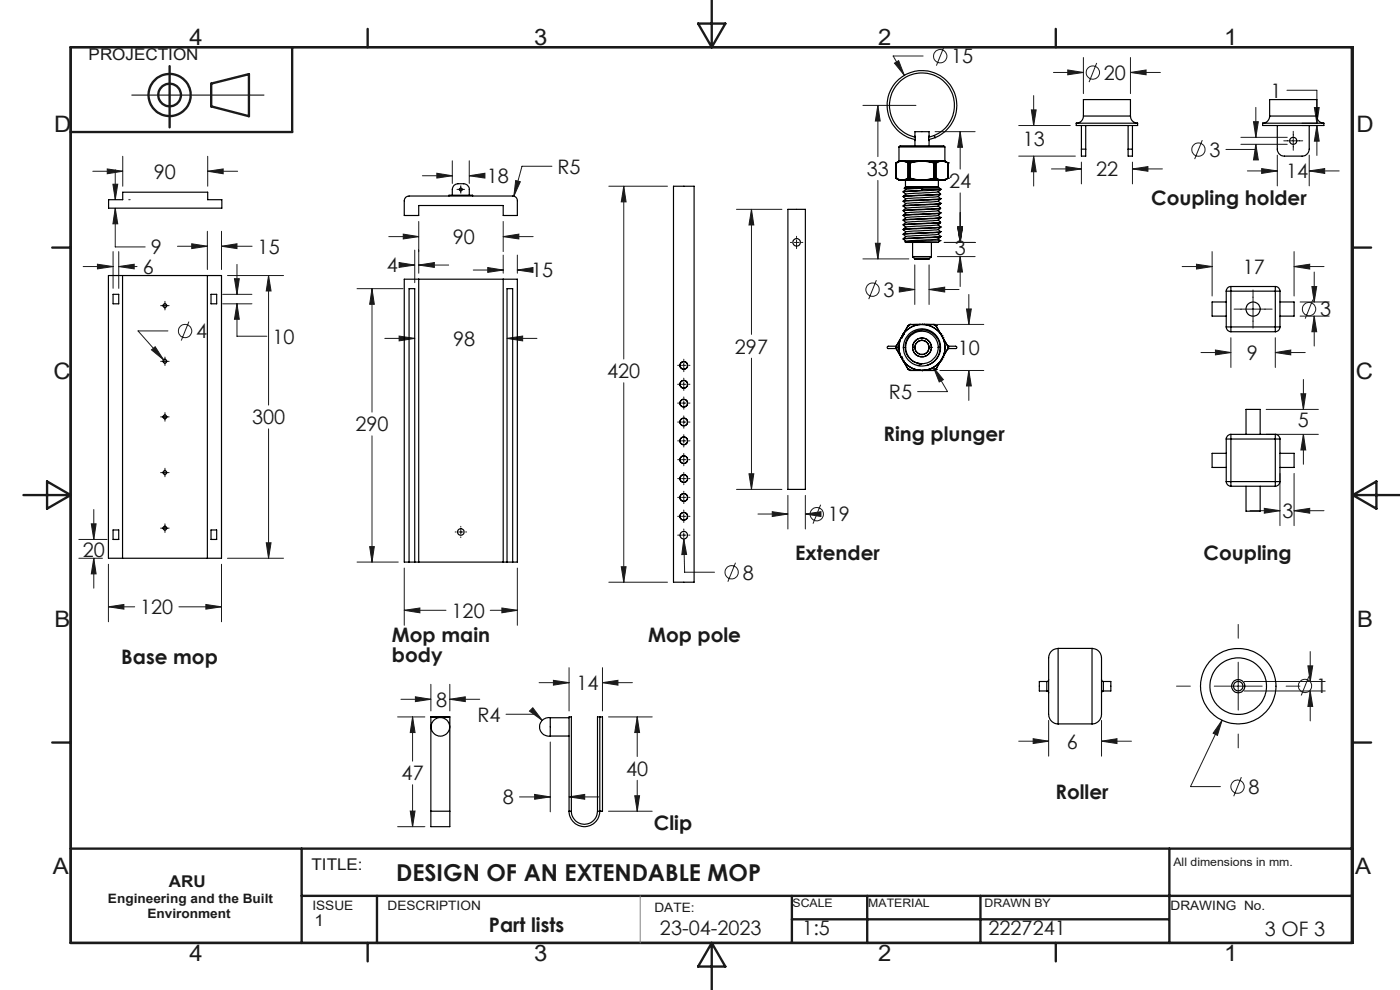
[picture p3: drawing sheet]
<svg xmlns="http://www.w3.org/2000/svg" width="297mm" height="210mm" viewBox="0 0 297 210" stroke-linecap="round" stroke-linejoin="round" font-family="sans-serif">
<g fill="none" stroke="#191924" stroke-width=".21">
<path d="M189.8 13.4l.8-.5 1.2 3.1zM195.8 11.9h-6.3l2.3 4.1M200.3 9.9l-1.7 4M223.5 15.4h6.3M226.5 14.8l3.3 .6-3.3 .5zM229.8 12.2v7.7M232.7 13.4l-1.7 4M239.8 15.4l3.3-.6v1.1zM239.8 12.2v7.7M239.8 15.4h6.4M273 19.1h6.4v7M19.7 36.3h6.3"/>
<path d="M22.8 35.8l3.2 .5-3.2 .6zM24 39.1h1l-.6 3.3zM24.4 36v6.4M26 33.2v6.3M44.1 36.3l3.2-.5v1.1zM44.1 33.2v6.3M44.1 36.3h6.3M89.6 37.3h6.4M92.7 36.8l3.3 .5-3.3 .5zM96 34.1v4.8M97.8 39.4v1.6M99.6 37.3l3.3-.5v1z"/>
<path d="M99.6 34.1v4.8M99.6 37.3h2.5M109.4 38.3l1 .3-1.4 3zM117.1 35.3h-6.4l-1.7 6.3M129.2 39.5h12.4M132.3 39.5l.5 3.3h-1zM132.3 39.5v36.7M183.1 22.4h11.2M186.2 22.4l.5 3.3h-1zM186.2 22.4v10.8M186.2 38.3v16.6M198.4 27.9h8.5"/>
<path d="M203.7 27.9l.5 3.3h-1zM203.7 27.9v8M216.1 33.1h12M216.1 26.6h10.9M218.8 23.3h1l-.5 3.3zM219.3 33.1l.5 3.3h-1zM219.3 20.3v6.3M219.3 33.1v6.4M223.1 35.8h6.3M226.1 35.3l3.3 .5-3.3 .5zM229.4 34.4v4.6M240.2 35.8l3.3-.5v1z"/>
<path d="M240.2 34.4v4.6M240.2 35.8h6.4M255.1 29.7l-1.7 4.1M263.2 29.1h9.9M263.2 30.6h9.9M264.6 36.3h6.4M265.9 25.8h1l-.5 3.3zM266.4 30.6l.5 3.3h-1zM266.4 30.6v1.1h-6.3M266.4 22.8v6.3M267.7 35.8l3.3 .5-3.3 .5zM271 32.9v6.5"/>
<path d="M272.3 29.9h4.1M274.4 27.9v4M276.2 26.6h3.4M276.2 26.1h3.4M277.7 36.3l3.3-.5v1zM277.7 32.9v6.5M277.7 36.3h6.4M278.8 22.8h1.1l-.5 3.3zM279.4 26.6l.5 3.3h-1.1zM279.4 26.6v6.4M17.6 56.5h6.4M20.7 56l3.3 .5-3.3 .5z"/>
<path d="M24 53.4v7.8M24.4 44.2l.6 3.3h-1zM24.4 44.2v8.2h6.4M25.2 56.5l3.3-.5v1zM25.2 53.4v7.8M25.2 56.5h3.9M27.3 42.4h.3M37.6 52.2h6.4M40.7 51.7l3.3 .5-3.3 .5zM44 49.1v8.1M47 52.2l3.3-.5v1zM47 49.1v8.1"/>
<path d="M47 52.2h6.5M48.3 58.4h11.8M49.7 59.1h1.1l-.5 3.3zM50.3 56.1v6.3M57 58.4l.5 3.3h-1zM57 58.4v27.5M82.5 50.2h6.3M84.7 55.7l3.3 .5-3.3 .5zM85.5 49.7l3.3 .5-3.3 .5zM85.5 56.2h2.5M88 53v7M88.8 56.2l3.3-.5v1z"/>
<path d="M88.8 47v11M88.8 56.2h6.4M96.9 40.2h1.7M100.4 57.3h6.4M103.5 56.8l3.3 .5-3.3 .5zM106.8 50.2l3.3-.5v1zM106.8 47v6.4M106.8 54.1v3.9M106.8 50.2h6.3M109.7 57.3l3.4-.5v1zM109.7 54.1v3.9M109.7 57.3h1.8"/>
<path d="M156.2 44.4h9.7M159.4 44.4l.5 3.3h-1zM159.4 44.4v26.5M167.7 51.4h.3M168.5 51.4h1M169 50.1v.3M169 50.9v1M169 52.4v.3M170 51.4h.3M183.1 54.9h9.7M185.7 51.6h1l-.5 3.3zM185.9 59.4l-1.6 4.1"/>
<path d="M194.1 56.2v8.4M197.1 56.2v8.4M198.9 54.4h8M200.3 51.4h6.6M203.2 48.1h1l-.5 3.3zM203.7 54.4l.5 3.3h-1zM203.7 40.9v10.5M203.7 54.4v6.4M250.8 56.5h6.3M253.8 56l3.3 .5-3.3 .6zM257.1 53.4v9.4M274.5 56.5l3.3-.5v1.1z"/>
<path d="M274.5 56.5h6.4M274.5 53.4v9.4M278.8 57.7v6.4M32.1 74.2l.8-.7 1.8 2.8zM34.1 64.8h1.8M34.1 76.7h1.8M35 63.9v1.8M35 75.7v1.8M35.6 70.2h-6.3l5.4 6.1M40.1 68.2l-1.6 4M47.2 62.4h6.2M47.2 64.4h6.2"/>
<path d="M50.3 64.4l.5 3.3h-1.1zM50.3 64.4v6.9h6.3M75.7 61.2h9.8M78.9 61.2l.5 3.3h-1zM78.9 61.2v26.2M81.6 71.8h6.4M84.7 71.3l3.3 .5-3.3 .5zM107.6 71.8l3.3-.5v1zM107.6 71.8h6.3M143.8 77.5h.2M144.6 77.5h1M145.1 76.2v.3"/>
<path d="M145.1 77v1M145.1 78.5v.3M146.1 77.5h.3M159.4 76v27.8M190.8 60.9l3.3 .5-3.3 .5zM191 61.4h3.1M196.4 68.8h12.3M197.1 61.4l3.3-.5v1zM197.1 61.4h6.3M198 77.9l2.1 2.6-.9 .5zM198 77.9l3 5.2h-6.3M199.4 78.6h9.3"/>
<path d="M199.9 75.9a4.9 4.9 0 0 1-8.1 .9M205 65.5h1.1l-.6 3.3zM205.5 78.6l.6 3.3h-1.1zM205.5 62.5v6.3M205.5 78.6v6.3M254.8 74.8h6.3M257.8 74.3l3.3 .5-3.3 .5zM261.1 71.6v6.4M261.8 65.6h8.1M265.8 61.5v8.1M270.5 74.8l3.3-.5v1zM270.5 71.6v6.4"/>
<path d="M270.5 74.8h6.4M275.8 64.1h6.2M275.8 67.1h6.2M278.3 60.8h1l-.5 3.3zM278.5 63.6l-1.6 4M278.8 67.1l.5 3.3h-1zM278.8 67.1v6.3M34.1 88.4h1.8M35 87.5v1.9M35 99.3v1.8M57 91v27.4M78.9 92.5v26.7"/>
<path d="M132.3 81.2v42.3M143.8 81.5h.2M143.8 85.5h.2M143.8 89.5h.2M143.8 93.5h.2M143.8 97.5h.2M144.6 81.5h1M144.6 85.5h1M144.6 89.5h1M144.6 93.5h1M144.6 97.5h1M145.1 80.2v.3"/>
<path d="M145.1 81v1M145.1 82.5v.3M145.1 84.2v.3M145.1 85v1M145.1 86.5v.3M145.1 88.2v.3M145.1 89v1M145.1 90.5v.3M145.1 92.2v.3M145.1 93v1M145.1 94.5v.3M145.1 96.2v.3"/>
<path d="M145.1 97v1M145.1 98.5v.3M146.1 81.5h.3M146.1 85.5h.3M146.1 89.5h.3M146.1 93.5h.3M146.1 97.5h.3M268.6 92.1h11.1M268.6 86.8h11.1M276 83.5h1l-.5 3.3zM276.5 92.1l.5 3.4h-1zM276.5 80.5v6.3"/>
<path d="M276.5 92.1v6.4M16.7 118.4h5M16.7 114.4h6M19.4 111.1h1l-.5 3.3zM19.9 118.4l.5 3.3h-1zM19.9 108.1v6.3M19.9 118.4v6.4M23 119.7v12.2M34.1 100.3h1.8M34.1 112h1.8M35 111.1v1.9M47 119.7v12.2"/>
<path d="M48.3 118.4h11.8M56.5 115.1h1l-.5 3.3zM75.7 119.2h8.8M78.4 115.9h1l-.5 3.3zM96.6 112.8h.2M97.3 112.8h1M97.8 111.6v.2M97.8 112.3v1M97.8 113.9v.1M98.8 112.8h.2M143.8 101.5h.2M143.8 105.5h.2"/>
<path d="M143.8 109.5h.2M143.8 113.5h.2M144.6 101.5h1M144.6 105.5h1M144.6 109.5h1M144.6 113.5h1M145.1 114.3l.6 3.3h-1.1zM145.1 114.3l.1 7.1h6.4M145.1 100.2v.3M145.1 101v1M145.1 102.5v.3M145.1 104.2v.3"/>
<path d="M145.1 105v1M145.1 106.5v.3M145.1 108.2v.3M145.1 109v1M145.1 110.5v.3M145.1 112.2v.3M145.1 113v1M145.1 114.5v.3M146.1 101.5h.3M146.1 105.5h.3M146.1 109.5h.3M146.1 113.5h.3"/>
<path d="M156 119.4l-1.6 4M156.2 103.8h9.7M158.9 100.5h1l-.5 3.3zM160.8 109h6.3M163.8 108.5l3.3 .5-3.3 .6zM167.1 105.1v7.1M170.9 109h.1M170.9 109l3.3-.5v1.1zM170.9 105.1v7.1M174.1 107.1l-1.6 4M265.2 108.3h6.3M268.2 107.8l3.3 .5-3.3 .6z"/>
<path d="M271.5 100.4v11.1M274.5 108.3l3.3-.5v1.1zM274.5 100.4v11.1M274.5 108.3h6.4M23 128.7l3.3-.5v1zM23 128.7h5.6M38 128.7h9M43.7 128.2l3.3 .5-3.3 .5zM85.8 129.5l3.3-.5v1zM85.8 120.5v12.1M85.8 129.5h8.8M104 129.5h5.7"/>
<path d="M106.5 129l3.2 .5-3.2 .5zM109.7 120.5v12.1M129.2 123.5h12.4M131.8 120.2h1l-.5 3.3zM262.7 132.5v2.9M278 138.2v6.4M84.3 152.1h5.8M85.1 148.3h6.3M87.5 152.1l.6 3.3h-1.1zM87.5 152.1v9.4M88.1 147.8l3.3 .5-3.3 .5zM91.4 145.2v5.6"/>
<path d="M95.4 148.3l3.3-.5v1zM95.4 145.2v5.6M95.4 148.3h6.4M107.4 151.5h6.3l1.3 1.3M112.3 150.8l.7-.7 2 2.7zM114.4 144.8h6.3M116.7 157.4v14.8M117.4 144.3l3.3 .5-3.3 .5zM120.7 141.6v9.2M127.8 144.8l3.3-.5v1zM127.8 141.6v9.2M127.8 144.8h6.4"/>
<path d="M129.1 152.1h9.3M135.2 152.1l.5 3.3h-1zM135.2 152.1v8.4M216.1 157.2h6.4M219.2 156.7l3.3 .5-3.3 .5zM222.5 152.8v7.6M233.7 157.2l3.3-.5v1zM233.7 152.8v7.6M233.7 157.2h6.3M249.6 145.5h2.9M257.6 145.5h10.2M259.3 152.8l-1 3.2-.9-.5z"/>
<path d="M259.3 152.8l-6.7 14.1h6.3M262.7 140.5v10.1M262.7 155.7v2.9M263.9 144.6h17.2M263.9 146.6h17.2M272.8 145.5h3M277.5 141.2h1l-.5 3.4zM277.7 143.5l-1.7 4M278 146.6l.5 3.3h-1zM278 146.6v6.3M84.3 175.4h5.8M87 172h1.1l-.6 3.4z"/>
<path d="M87.5 166.5v8.9M110.2 169h6.5M113.4 168.5l3.3 .5-3.3 .5zM120.7 169l3.3-.5v1zM120.7 169h6.4M129.1 172.1h9.3M134.7 168.8h1l-.5 3.3zM135.2 165.5v6.6M263.3 164.8l-1.6 4.1"/>
<circle cx="199.5" cy="11.9" r="1.41"/>
<circle cx="231.8" cy="15.4" r="1.41"/>
<circle cx="254.2" cy="31.7" r="1.42"/>
<circle cx="39.3" cy="70.2" r="1.42"/>
<circle cx="185.1" cy="61.4" r="1.42"/>
<circle cx="277.7" cy="65.6" r="1.42"/>
<circle cx="173.3" cy="109.1" r="1.42"/>
<circle cx="155.2" cy="121.4" r="1.41"/>
<circle cx="276.8" cy="145.5" r="1.42"/>
<circle cx="262.5" cy="166.9" r="1.41"/>
</g>
<g fill="none" stroke="#191924" stroke-width=".5">
<path d="M15 10h272v190h-272zM36 14v13M44.8 17.7l8-2v9l-8-2.1zM62 10v18h-47M78 6.1v3.9M148.1 5h5.8l-2.9 5zM151 0v10M224 6.1v3.9M286.8 10v190M11.1 52.5h3.9M287 52.5h3.9M5 105h10"/>
<path d="M10 102.1l5 2.9-5 2.9zM287 105h10M287 105l5-2.9v5.8zM11.1 157.5h3.9M287 157.5h3.9M15 180h272M64 190h222.8M64 180v20M80 190v10M168 195h79.8M168 190v10M184 190v10"/>
<path d="M208 190v10M248.1 180v20M78 200v3.9M151 200v10M151 200l2.9 5h-5.8zM224 200v3.9"/>
<circle cx="36" cy="20.2" r="2.39"/>
<circle cx="36" cy="20.2" r="4.5"/>
</g>
<path d="M28 20.2h28" fill="none" stroke="#191924" stroke-width=".25"/>
<path d="M135.8 190v10" fill="none" stroke="#808080" stroke-width=".21"/>
<path d="M44.1 36.3l3.2-.5v1.1zM22.8 35.8l3.2 .5-3.2 .6zM24.4 44.2l.6 3.3h-1zM24 39.1h1l-.6 3.3zM43.7 128.2l3.3 .5-3.3 .5zM23 128.7l3.3-.5v1zM57 58.4l.5 3.3h-1zM56.5 115.1h1l-.5 3.3zM40.7 51.7l3.3 .5-3.3 .5zM47 52.2l3.3-.5v1zM32.1 74.2l2.6 2.1-1.8-2.8zM25.2 56.5l3.3-.5v1zM20.7 56l3.3 .5-3.3 .5zM19.9 118.4l.5 3.3h-1zM19.4 111.1h1l-.5 3.3zM49.7 59.1h1.1l-.5 3.3zM50.3 64.4l.5 3.3h-1.1zM106.8 50.2l3.3-.5v1zM85.5 49.7l3.3 .5-3.3 .5zM92.7 36.8l3.3 .5-3.3 .5zM99.6 37.3l3.3-.5v1zM109.4 38.3l-.4 3.3 1.4-3zM106.5 129l3.2 .5-3.2 .5zM85.8 129.5l3.3-.5v1zM78.9 61.2l.5 3.3h-1zM78.4 115.9h1l-.5 3.3zM103.5 56.8l3.3 .5-3.3 .5zM109.7 57.3l3.4-.5v1zM84.7 55.7l3.3 .5-3.3 .5zM88.8 56.2l3.3-.5v1zM84.7 71.3l3.3 .5-3.3 .5zM107.6 71.8l3.3-.5v1zM132.3 39.5l.5 3.3h-1zM131.8 120.2h1l-.5 3.3zM145.1 114.3l-.5 3.3h1.1zM170.9 109l3.3-.5v1.1zM163.8 108.5l3.3 .5-3.3 .6zM159.4 44.4l.5 3.3h-1zM158.9 100.5h1l-.5 3.3zM186.2 22.4l.5 3.3h-1zM185.7 51.6h1l-.5 3.3zM203.7 54.4l.5 3.3h-1zM203.2 48.1h1l-.5 3.3zM189.8 13.4l2 2.6-1.2-3.1zM190.8 60.9l3.3 .5-3.3 .5zM197.1 61.4l3.3-.5v1zM203.7 27.9l.5 3.3h-1zM203.2 48.1h1l-.5 3.3zM205 65.5h1.1l-.6 3.3zM205.5 78.6l.6 3.3h-1.1zM198 77.9l1.2 3.1 .9-.5zM239.8 15.4l3.3-.6v1.1zM226.5 14.8l3.3 .6-3.3 .5zM226.1 35.3l3.3 .5-3.3 .5zM240.2 35.8l3.3-.5v1zM219.3 33.1l.5 3.3h-1zM218.8 23.3h1l-.5 3.3zM267.7 35.8l3.3 .5-3.3 .5zM277.7 36.3l3.3-.5v1zM265.9 25.8h1l-.5 3.3zM266.4 30.6l.5 3.3h-1zM279.4 26.6l.5 3.3h-1.1zM278.8 22.8h1.1l-.5 3.3zM253.8 56l3.3 .5-3.3 .6zM274.5 56.5l3.3-.5v1.1zM270.5 74.8l3.3-.5v1zM257.8 74.3l3.3 .5-3.3 .5zM278.3 60.8h1l-.5 3.3zM278.8 67.1l.5 3.3h-1zM276.5 92.1l.5 3.4h-1zM276 83.5h1l-.5 3.3zM268.2 107.8l3.3 .5-3.3 .6zM274.5 108.3l3.3-.5v1.1zM219.2 156.7l3.3 .5-3.3 .5zM233.7 157.2l3.3-.5v1zM259.3 152.8l-1.9 2.7 .9 .5zM277.5 141.2h1l-.5 3.4zM278 146.6l.5 3.3h-1zM117.4 144.3l3.3 .5-3.3 .5zM127.8 144.8l3.3-.5v1zM134.7 168.8h1l-.5 3.3zM135.2 152.1l.5 3.3h-1zM112.3 150.8l2.7 2-2-2.7zM113.4 168.5l3.3 .5-3.3 .5zM120.7 169l3.3-.5v1zM88.1 147.8l3.3 .5-3.3 .5zM95.4 148.3l3.3-.5v1zM87.5 152.1l.6 3.3h-1.1zM87 172h1.1l-.6 3.4z" fill="#191924"/>
<g fill="none" stroke="#000" stroke-width=".25">
<path d="M142.9 39.5h4.3v84h-4.3zM190.1 37.8h.1M190.1 34.6h.1M190.1 34.6v3.2M190.1 37.8l1.1 .4M190.1 34.5h.1M190.1 34.5v.1M190.1 37.8l.6 .4M190.7 38.2h.1M190.7 34.2h.1M190.7 34.2h.4M190.7 31.2h9.7"/>
<path d="M190.7 31.2l.3-.3h9.2l.2 .3M190.7 38.2h.5M190.7 34.2l-.6 .3M190.7 31.2v3M191.1 34.2h.3M191.1 34.2l-1 .4M191.1 34.2h.1M191.1 34.2l-1 .3M191.2 38.2h.1M191.2 38.2h.4M191.4 34.2h.2M191.4 34.2h.1"/>
<path d="M191.4 34.2h-.3M191.6 38.2h3.6M191.6 38.2h.1M191.6 34.2h3.5M191.6 34.2l1.1 .3M191.6 34.2h.1M191.6 34.2l1.1 .4M191.8 39.9l.3 .3M191.8 39.9l3.8-.1v.6l-4 .2M192.1 38.2h.1M192.1 39.7h7M192.1 38.2h3.5"/>
<path d="M192.1 39.7h.1M192.1 39.7l-.3 .2M192.1 38.2v1.5M192.7 37.8h.3M192.7 37.8l-1.1 .4M192.7 34.5h.3M192.7 34.6h.3M192.7 34.5v.1M192.7 37.8h.1M192.7 34.6h.1M192.7 34.6v3.2M193 37.8l2.2 .4"/>
<path d="M193 37.8h.1M193 34.5v.1M193 34.6h.1M193 34.6v3.2M194.1 30.9v-3h3v3M195.1 34.2l-2.1 .3M195.1 34.2h.5M195.1 34.2l-2.1 .4M195.1 34.2h.1M195.2 38.2h.1M195.2 38.2h.8M195.6 34.2h.5"/>
<path d="M195.6 34.2h-.5M195.6 34.2h.1M195.6 39.9l-3.4 .3M195.6 38.2h.1M195.6 38.2h3.5M196 38.2h3.6M196 38.2h.1M196.1 34.2l2 .3M196.1 34.2h3.5M196.1 34.2l2 .4M196.1 34.2h.1M196.1 34.2h3.4"/>
<path d="M198.1 37.8h.4M198.1 37.8l-2.1 .4M198.1 34.5h.4M198.1 34.5v.1M198.1 37.8h.1M198.1 34.6h.1M198.1 34.5l.1 .1M198.1 34.6v3.2M198.2 37.8h.3M198.2 34.6h.3M198.2 28.7l-1.2 .4M198.2 28.7a6.9 6.9 0 0 0 2.6-10.8 6.9 6.9 0 0 0-11.1 .9 6.9 6.9 0 0 0 4.4 10.3"/>
<path d="M198.2 28.7l.2 .5M198.4 29.2a7.4 7.4 0 0 0 2.8-11.7 7.4 7.4 0 0 0-11.9 1.1 7.4 7.4 0 0 0 4.8 11M198.4 29.2l-1.4 .4M198.5 37.8l1.1 .4M198.5 37.8h.1M198.5 34.5v.1M198.5 34.6h.1M198.5 34.6v3.2M199.1 38.2h.1M199.1 39.7h.1M199.1 38.2v1.5M199.1 39.7l.4 .4"/>
<path d="M199.5 34.2h.3M199.5 34.2h.1M199.6 34.2l-1.1 .3M199.6 38.2h.1M199.6 34.2h.1M199.6 34.2l-1.1 .4M199.6 34.2h.2M199.8 34.2h.2M199.8 34.2h.3M199.8 34.2h-.2M199.8 34.2h.1M200 38.2h.5"/>
<path d="M200 38.2h.1M200 34.2h.4M200 34.2h.1M200 38.2h-.4M200.1 34.2l1 .4M200.1 34.2h.1M200.1 34.2l1 .3M200.1 34.2h.4M200.4 34.2h.1M200.4 31.2v3M200.5 34.2l.6 .3M201.1 37.8l-1.1 .4"/>
<path d="M201.1 37.8h.1M201.1 34.5h.1M201.1 34.5v.1M201.1 34.6h.1M201.1 37.8l-.6 .4M201.1 34.6v3.2M228.3 26.1h13M228.3 26.1v.5h13v-.5M229.4 31.6v1.5h.9v-1.5M229.4 31.6h.9M229.4 26.6v5M229.8 24.6l-.1 .7-.4 .4-1 .4"/>
<path d="M229.8 24.6v-3.5h10v3.5M229.8 24.6h10M230.3 26.6v5M239.3 31.6v1.5h.9v-1.5M239.3 31.6h.9M239.3 26.6v5M239.8 24.6l.4 1 .7 .5h.4M240.2 26.6v5M267.9 26.1h12.9M267.9 26.1v.5h12.9v-.5M269.3 24.6l-.3 1-.7 .5h-.4M269.3 24.6v-3.5h10.1v3.5"/>
<path d="M269.3 24.6h10.1M271 26.6v5.4l.5 .7 .8 .4h4.1l.4-.1 .6-.4 .3-1v-5M279.4 24.6v.5a1.43 1.43 0 0 0 1.4 1M23 58.4h24v60h-24zM23 42.4h3v-1.6h18.1v1.6h3v1.8h-24.1zM26 58.4v60M44 58.4v60M85.8 59.2h23.9v60h-23.9zM86 41.9l.8-.3h22a.97 .97 0 0 1 .9 1v3.1h-2.9v-2.1h-18v2.1h-3v-3.1zM88.8 59.2v60M96 41.4h-.7v.2M96 41.4h3.6"/>
<path d="M96 41.4v-1.2a1.2 1.2 0 0 1 1.2-1.2h1.2a1.2 1.2 0 0 1 1.2 1.2v1.2M99.6 41.4h.7v.2M106.8 59.2v60M167.1 44.4h3.8v59.4h-3.8zM191.6 40.7l.5 .5M191.6 41.7l.5 .5M191.6 42.7l.5 .5M191.6 43.7l.5 .5M191.6 44.7l.5 .5M191.6 45.7l.5 .5M191.6 46.7l.5 .5M191.6 47.7l.5 .5"/>
<path d="M191.6 48.7l.5 .5M191.6 49.7l.5 .5M191.6 50.7l.5 .5M191.6 45.7h.1M191.6 40.6v.1M191.6 41.7h.1M191.6 42.6v.1M191.6 43.6v.1M191.6 44.7h.1M191.6 45.6v.1M191.6 46.6v.1M191.6 47.7h.1"/>
<path d="M191.6 48.6v.1M191.6 49.7h.1M191.6 50.7h.1M191.6 48.7h.1M191.6 46.7h.1M191.6 43.7h.1M191.6 42.7h.1M191.6 40.7h.1M192.2 40.2l-.6 .4M192.2 42.2l-.6 .4M192.2 43.2l-.6 .4M192.2 44.2l-.6 .5"/>
<path d="M192.2 45.2l-.6 .4M192.2 46.2l-.6 .4M192.2 48.2l-.6 .4M192.2 49.2l-.6 .4M192.2 50.2l-.6 .5M193.6 54.5h4M193.6 54.4v.1M193.6 54.4h4M193.6 51.4v3M193.6 54.5l.5 .4M194.1 54.9h1.5M195.6 40.1h3.9"/>
<path d="M195.6 40.1h.1M195.6 54.9h1.5M195.6 54.9h.1M197.1 54.9h.1M197.6 54.4v.1M197.6 51.4v3M197.6 54.5l-.5 .4M199 40.7l-5.2 .3a2.28 2.28 0 0 0-2.2 .7M199 46.7l-5 .3a2.95 2.95 0 0 0-2.1 .4l-.3 .3M199 50.7l.4 .3M199 49.7l.5 .5M199 48.7l.5 .4"/>
<path d="M199 47.7l.5 .4M199 46.7l.5 .4M199 45.7l.5 .4M199 44.7l.5 .4M199 43.7l.5 .5M199 42.7l.5 .4M199 41.7l.5 .4M199 40.7l.5 .5M199 50.7l-6.8 .5M199 49.7l-6.8 .5M199 48.7l-6.8 .5M199 47.7l-6.8 .5"/>
<path d="M199 45.7l-6.8 .5M199 44.7l-6.8 .5M199 43.7l-6.8 .5M199 42.7l-6.8 .5M199 41.7l-6.8 .5M199.4 51h.1M199.4 51l-7.4 .3 .2-.1M199.4 51l-.4 .4-7-.1M199.5 50.2l-.5 .5M199.5 49.2l-.5 .5M199.5 48.2l-.5 .5M199.5 47.2l-.5 .5"/>
<path d="M199.5 46.2l-.5 .5M199.5 45.2l-.5 .5M199.5 44.2l-.5 .5M199.5 43.2l-.5 .5M199.5 42.2l-.5 .5M199.5 41.2l-.5 .5M199.5 40.2l-.5 .5M199.5 47.2l-7.9 .5M199.5 41.2l-7.9 .5M199.5 42.1h.1M199.5 42.1l-7.9 .5M199.5 43.1h.1"/>
<path d="M199.5 43.1l-7.9 .5M199.5 44.2l-7.9 .5M199.5 45.1h.1M199.5 45.1l-7.9 .5M199.5 46.1h.1M199.5 46.1l-7.9 .5M199.5 48.1h.1M199.5 48.1l-7.9 .5M199.5 49.1h.1M199.5 49.1l-7.9 .6M199.5 50.2h.1M199.5 50.2l-7.9 .5"/>
<path d="M199.5 49.2l-7.9 .5M199.5 48.2l-7.9 .5M199.5 46.1l-.4 .2-7.5 .4M199.5 45.2l-7.9 .5M199.5 43.2l-7.9 .5M199.5 42.2l-7.9 .5M199.5 40.1l-.1 .2-7.8 .4M199.5 40.1h.1M199.5 42.1v.1M199.5 43.1v.1M199.5 45.1v.1M199.5 47.1v.1"/>
<path d="M199.5 48.1v.1M199.5 49.1v.1M24 62.4h1.2v2h-1.2zM44.8 62.4h1.2v2h-1.2zM190.1 73.5v.4M190.1 73.5h.1M190.1 73.4h-1.4a.31 .31 0 0 0-.4 .1 .31 .31 0 0 0 0 .4 .31 .31 0 0 0 .4 0h1.4M190.1 73.5v.2M190.1 73.9l1.1 1.9M190.1 73.7v.2M190.1 73.9h.1M190.1 73.7h.6"/>
<path d="M190.7 73.7l.1 1 .4 1.1M191.2 71.6l-1.1 1.9M191.2 71.6l-.4 1-.1 1.1M191.2 71.6h.1M191.2 71.6a4.8 4.8 0 0 0 0 4.2M191.2 75.8h.1M191.2 75.8l.4 .7M191.4 71.3h.1M191.4 76.1h.1M191.4 76.1v.1M191.6 76.5l1.1 1.8M191.6 76.5a4.9 4.9 0 0 0 3.6 2.1"/>
<path d="M191.6 70.9h.1M191.6 76.5h.1M191.6 76.5a5 5 0 0 0 3.6 2.1M191.6 70.9l-.4 .7M192 73.7a3.5 3.5 0 0 0 3.6 3.4M192 73.7a3.7 3.7 0 0 1 3.7-3.7 3.7 3.7 0 0 1 3.7 3.7M192 73.7h.1M192.1 73.7a3.5 3.5 0 0 0 3.5 3.4M192.1 73.7a3.5 3.5 0 0 1 3.5-3.4 3.5 3.5 0 0 1 3.4 3.4M192.7 78.3l.3 .3M192.7 69.1l-1.1 1.8M192.7 78.3h.1"/>
<path d="M192.7 69.1h.1M193 78.6h2.2M193 68.9l-.3 .2M193 68.8h2.2M193 68.8v.1M193 78.6h.1M193 68.8h.1M193.6 73.7a1.99 1.99 0 0 0 2 2 1.99 1.99 0 0 0 2-2M193.6 73.7a1.99 1.99 0 0 1 2-2 1.99 1.99 0 0 1 2 2M193.6 73.7h.1M193.6 73.7h.5M194.1 73.7a1.56 1.56 0 0 0 1.5 1.5"/>
<path d="M195.2 68.8l-2.2 .1M195.2 68.8a5 5 0 0 0-3.6 2.1M195.2 68.8v.1M195.2 68.8h.1M195.2 78.6h.1M195.2 78.6h.8M195.2 68.8h.8M195.6 68.8h.1M195.6 78.6h.1M195.6 72.2a1.48 1.48 0 0 0-1.5 1.5 1.48 1.48 0 0 0 1.5 1.5M195.6 72.2a1.48 1.48 0 0 1 1.5 1.5 1.48 1.48 0 0 1-1.5 1.5M195.6 75.2h.1"/>
<path d="M195.6 72.2a1.56 1.56 0 0 0-1.5 1.5M195.6 72.2h.1M195.6 72.2a1.56 1.56 0 0 1 1.5 1.5M195.6 77.1l-.9 .4M196 78.6h2.1M196 78.6h.1M196 68.8a5 5 0 0 1 3.6 2.1M196 68.8l2.1 .1M196 68.9a4.8 4.8 0 0 1 3.6 2M196 68.8v.1M196 68.8h.1M196 68.8h2.1"/>
<path d="M196.6 77.5a4 4 0 0 0 2.2-6.1 4 4 0 0 0-6.5 .1 4 4 0 0 0 2.4 6M197.1 73.7a1.49 1.49 0 0 1-1.5 1.5M197.1 73.7h.5M197.6 73.7h.1M198.1 68.9l.4 .2M198.1 78.6h.1M198.1 68.8v.1M198.2 78.6h-.1M198.2 68.8l-.1 .1M198.5 78.3l-.4 .3M198.5 69.1l1.1 1.8M198.5 69.1h.1"/>
<path d="M198.5 78.3h.1M199 73.7a3.5 3.5 0 0 1-3.4 3.4M199 73.7h.4M199.4 73.7a3.8 3.8 0 0 1-4.7 3.8M199.6 76.5a4.8 4.8 0 0 1-3.6 2.1M199.6 76.5h.1M199.6 70.9h.1M199.6 70.9l.4 .7M199.6 76.5a5.1 5.1 0 0 1-3.6 2.1M199.6 76.5l-1.1 1.8M199.8 76.1h.1M199.8 71.3h.1"/>
<path d="M199.8 76.1v.1M200 75.8h.1M200 75.8l-.4 .7M200 71.6a4.8 4.8 0 0 1 0 4.2M200 71.6l1.1 1.9M200 71.6h.1M201.1 73.4h1.4a.31 .31 0 0 1 .4 .1 .31 .31 0 0 1 0 .4 .31 .31 0 0 1-.4 0h-1.4M201.1 73.5v.2M201.1 73.7v.2M201.1 73.9l-1.1 1.9M201.1 73.9h.1M201.1 73.5h.1"/>
<path d="M201.1 73.7h.1M260.1 61.8h1M260.1 69.3h1M260.1 69.3a1.02 1.02 0 0 0 1 1.1M260.1 64.1h-3v3h3M260.1 61.8v7.5M261.1 60.8v1M261.1 60.8a1.02 1.02 0 0 0-1 1M261.1 69.3v1.1M261.1 60.8h9.4M261.1 61.8h9.4M261.1 61.8v7.5"/>
<path d="M261.1 69.3h9.4M261.1 70.4h9.4M270.5 60.8a1.02 1.02 0 0 1 1 1M270.5 61.8h1M270.5 60.8v1M270.5 69.3h1M270.5 69.3v1.1M270.5 61.8v7.5M271.5 69.3a1.02 1.02 0 0 1-1 1.1M271.5 64.1h3v3h-3M271.5 61.8v7.5M260.1 93.1h1"/>
<path d="M260.1 96.2h-3v3h3M260.1 93.1v9.1M261.1 92.1v1M261.1 92.1l-.7 .4-.3 .6M261.1 93.1v9.1M261.1 93.1h9.4M261.1 92.1h9.4M264.3 92.1v-5.3h3v5.3M270.5 93.1h1M270.5 92.1v1M270.5 92.1l.8 .4 .2 .6M270.5 93.1v9.1"/>
<path d="M271.5 96.2h3v3h-3M271.5 93.1v9.1M24 112.4h1.2v2h-1.2zM44.8 112.4h1.2v2h-1.2zM86.8 119.2v-58h1.2v58M107.6 119.2v-58h1.2v58M260.1 102.2l.3 .6 .7 .3M260.1 102.2h1M261.1 102.2v.9M261.1 102.2h9.4M261.1 103.1h9.4M264.3 103.1v5.3h3v-5.3"/>
<path d="M270.5 102.2v.9M270.5 102.2h1M271.5 102.2l-.2 .6-.8 .3M224.5 137.5a2.45 2.45 0 0 0-2 3.1v9.9a2.42 2.42 0 0 0 2 3.1M224.5 137.5v16.1M224.5 137.5h7.2M231.7 137.5a2.45 2.45 0 0 1 2 3.1v9.9a2.42 2.42 0 0 1-2 3.1M231.7 137.5v16.1M116.7 152.3a1.96 1.96 0 0 0-2.2 1.9 1.96 1.96 0 0 0 2.2 1.9M116.7 152.3v3.8M116.7 152.3h4M116.7 156.1h4"/>
<path d="M127.2 152.1h.6v20h-.6M127.2 152.1h-.4v20M127.2 152.1v20M222.1 146.6h.2l.2 .4M222.1 144.6h-1.6v2h1.6M222.1 144.6v2M222.5 144.2l-.1 .3-.3 .1M224.5 153.6h7.2M233.7 144.2l.1 .3 .3 .1M234.1 146.6h-.2l-.2 .4M234.1 144.6h1.6v2h-1.6M234.1 144.6v2"/>
<path d="M91.4 172.1v3.3h4v-3.3M91.4 172.1v-20h4v20M91.4 172.1h4M120.7 172.1a3.3 3.3 0 0 0 3.3 3.3 3.3 3.3 0 0 0 3.2-3.3M120.7 172.1v-20h.5v20M120.7 172.1h.5M121.2 172.1a2.77 2.77 0 0 0 2.8 2.8 2.77 2.77 0 0 0 2.8-2.8M126.8 172.1h.4M127.2 172.1h.1"/>
<circle cx="274.3" cy="29.9" r=".75"/>
<circle cx="97.8" cy="40.2" r=".31"/>
<circle cx="169" cy="51.4" r=".81"/>
<circle cx="35" cy="76.6" r=".39"/>
<circle cx="35" cy="64.8" r=".4"/>
<circle cx="145.1" cy="77.5" r=".84"/>
<circle cx="145.1" cy="77.5" r=".81"/>
<circle cx="265.8" cy="65.6" r="1.51"/>
<circle cx="35" cy="88.4" r=".4"/>
<circle cx="145.1" cy="97.5" r=".84"/>
<circle cx="145.1" cy="85.5" r=".84"/>
<circle cx="145.1" cy="93.5" r=".84"/>
<circle cx="145.1" cy="81.5" r=".84"/>
<circle cx="145.1" cy="89.5" r=".84"/>
<circle cx="145.1" cy="93.5" r=".81"/>
<circle cx="145.1" cy="81.5" r=".81"/>
<circle cx="145.1" cy="89.5" r=".81"/>
<circle cx="145.1" cy="85.5" r=".81"/>
<circle cx="145.1" cy="97.5" r=".81"/>
<circle cx="35" cy="100.2" r=".39"/>
<circle cx="35" cy="112" r=".4"/>
<circle cx="97.8" cy="112.8" r=".71"/>
<circle cx="145" cy="109.5" r=".8"/>
<circle cx="145.1" cy="105.5" r=".84"/>
<circle cx="145.1" cy="109.5" r=".84"/>
<circle cx="145.1" cy="101.5" r=".84"/>
<circle cx="145.1" cy="113.5" r=".81"/>
<circle cx="145.1" cy="101.5" r=".81"/>
<circle cx="145.1" cy="105.5" r=".81"/>
<circle cx="93.4" cy="154.2" r="1.96"/>
<circle cx="262.7" cy="145.5" r="6"/>
<circle cx="262.7" cy="145.5" r=".99"/>
<circle cx="262.7" cy="145.6" r="1.41"/>
<circle cx="262.7" cy="145.5" r="8"/>
</g>
<text font-size="4.9" fill="#191924" x="84" y="186.9">DESIGN OF AN EXTENDABLE MOP</text>
<g font-size="4.8" fill="#191924">
<text x="40.2" y="9.5">4</text>
<text x="113.4" y="9.5">3</text>
<text x="186.3" y="9.5">2</text>
<text x="259.7" y="9.5">1</text>
<text x="11.5" y="27.9">D</text>
<text x="287.8" y="27.9">D</text>
<text x="11.3" y="80.4">C</text>
<text x="287.6" y="80.4">C</text>
<text x="11.6" y="132.9">B</text>
<text x="287.9" y="132.9">B</text>
<text x="11.2" y="185.4">A</text>
<text x="287.5" y="185.4">A</text>
<text x="40.2" y="203.8">4</text>
<text x="113.4" y="203.8">3</text>
<text x="186.3" y="203.8">2</text>
<text x="259.7" y="203.8">1</text>
</g>
<g font-size="4.2" fill="#191924">
<text x="201.8" y="13.5">15</text>
<text x="234.2" y="16.9">20</text>
<text x="269.5" y="20.7">1</text>
<text x="217" y="31">13</text>
<text x="256.6" y="33.3">3</text>
<text x="32.6" y="37.9">90</text>
<text x="103.3" y="38.8">18</text>
<text x="118.3" y="36.9">R5</text>
<text x="183.9" y="37.3">33</text>
<text x="201.4" y="40">24</text>
<text x="232.5" y="37.4">22</text>
<text x="272.8" y="37.9">14</text>
<text x="244.2" y="43.5">Coupling holder</text>
<text x="32" y="54">9</text>
<text x="54.7" y="53.8">15</text>
<text x="96.1" y="51.8">90</text>
<text x="30.3" y="58.1">6</text>
<text x="82" y="57.8">4</text>
<text x="112.7" y="58.9">15</text>
<text x="202.5" y="54.1">3</text>
<text x="263.6" y="58.1">17</text>
<text x="187.5" y="63">3</text>
<text x="41.6" y="71.8">4</text>
<text x="280" y="67.1">3</text>
<text x="57.8" y="72.9">10</text>
<text x="96.1" y="73.4">98</text>
<text x="155.9" y="75">297</text>
<text x="203.2" y="75.4">10</text>
<text x="264.5" y="76.4">9</text>
<text x="128.8" y="80.2">420</text>
<text x="188.6" y="84.7">R5</text>
<text x="53.5" y="90">300</text>
<text x="75.4" y="91.5">290</text>
<text x="187.4" y="93.6">Ring plunger</text>
<text x="275.3" y="90.6">5</text>
<text x="175.6" y="110.6">19</text>
<text x="272" y="109.9">3</text>
<text x="17.6" y="118.2">20</text>
<text x="168.7" y="118.8">Extender</text>
<text x="255.3" y="118.8">Coupling</text>
<text x="157.6" y="122.9">8</text>
<text x="29.7" y="130.3">120</text>
<text x="95.8" y="131.1">120</text>
<text x="83.1" y="136.2">Mop main</text>
<text x="137.5" y="136.2">Mop pole</text>
<text x="25.7" y="140.9">Base mop</text>
<text x="83.1" y="140.4">body</text>
<text x="92.5" y="149.9">8</text>
<text x="122.3" y="146.4">14</text>
<text x="279.2" y="147">1</text>
<text x="101.3" y="153.1">R4</text>
<text x="226.3" y="158.8">6</text>
<text x="85.2" y="165.5">47</text>
<text x="132.8" y="164.6">40</text>
<text x="106.7" y="170.6">8</text>
<text x="223.9" y="169.4">Roller</text>
<text x="264.9" y="168.4">8</text>
<text x="138.7" y="176.1">Clip</text>
<text x="103.7" y="197.8">Part lists</text>
<text x="140" y="198.3">23-04-2023</text>
<text x="170.2" y="198.3">1:5</text>
<text x="209.7" y="198.3">2227241</text>
<text x="268.3" y="198.6">3 OF 3</text>
</g>
<g font-size="3.4" fill="#191924">
<text x="18.8" y="12.7">PROJECTION</text>
<text x="66.1" y="184.5">TITLE:</text>
<text x="35.8" y="188.2">ARU</text>
<text x="66.7" y="196.5">1</text>
</g>
<g font-size="2.7" fill="#191924">
<text x="22.9" y="191.5">Engineering and the Built</text>
<text x="31.3" y="194.7">Environment</text>
<text x="66.3" y="193">ISSUE</text>
<text x="82.2" y="193">DESCRIPTION</text>
<text x="138.8" y="193.4">DATE:</text>
<text x="248.3" y="193">DRAWING No.</text>
</g>
<g font-size="2.5" fill="#191924">
<text x="248.9" y="183.7">All dimensions in mm.</text>
<text x="168.1" y="192.4">SCALE</text>
<text x="184.2" y="192.4">MATERIAL</text>
<text x="208.9" y="192.4">DRAWN BY</text>
</g>
</svg>
